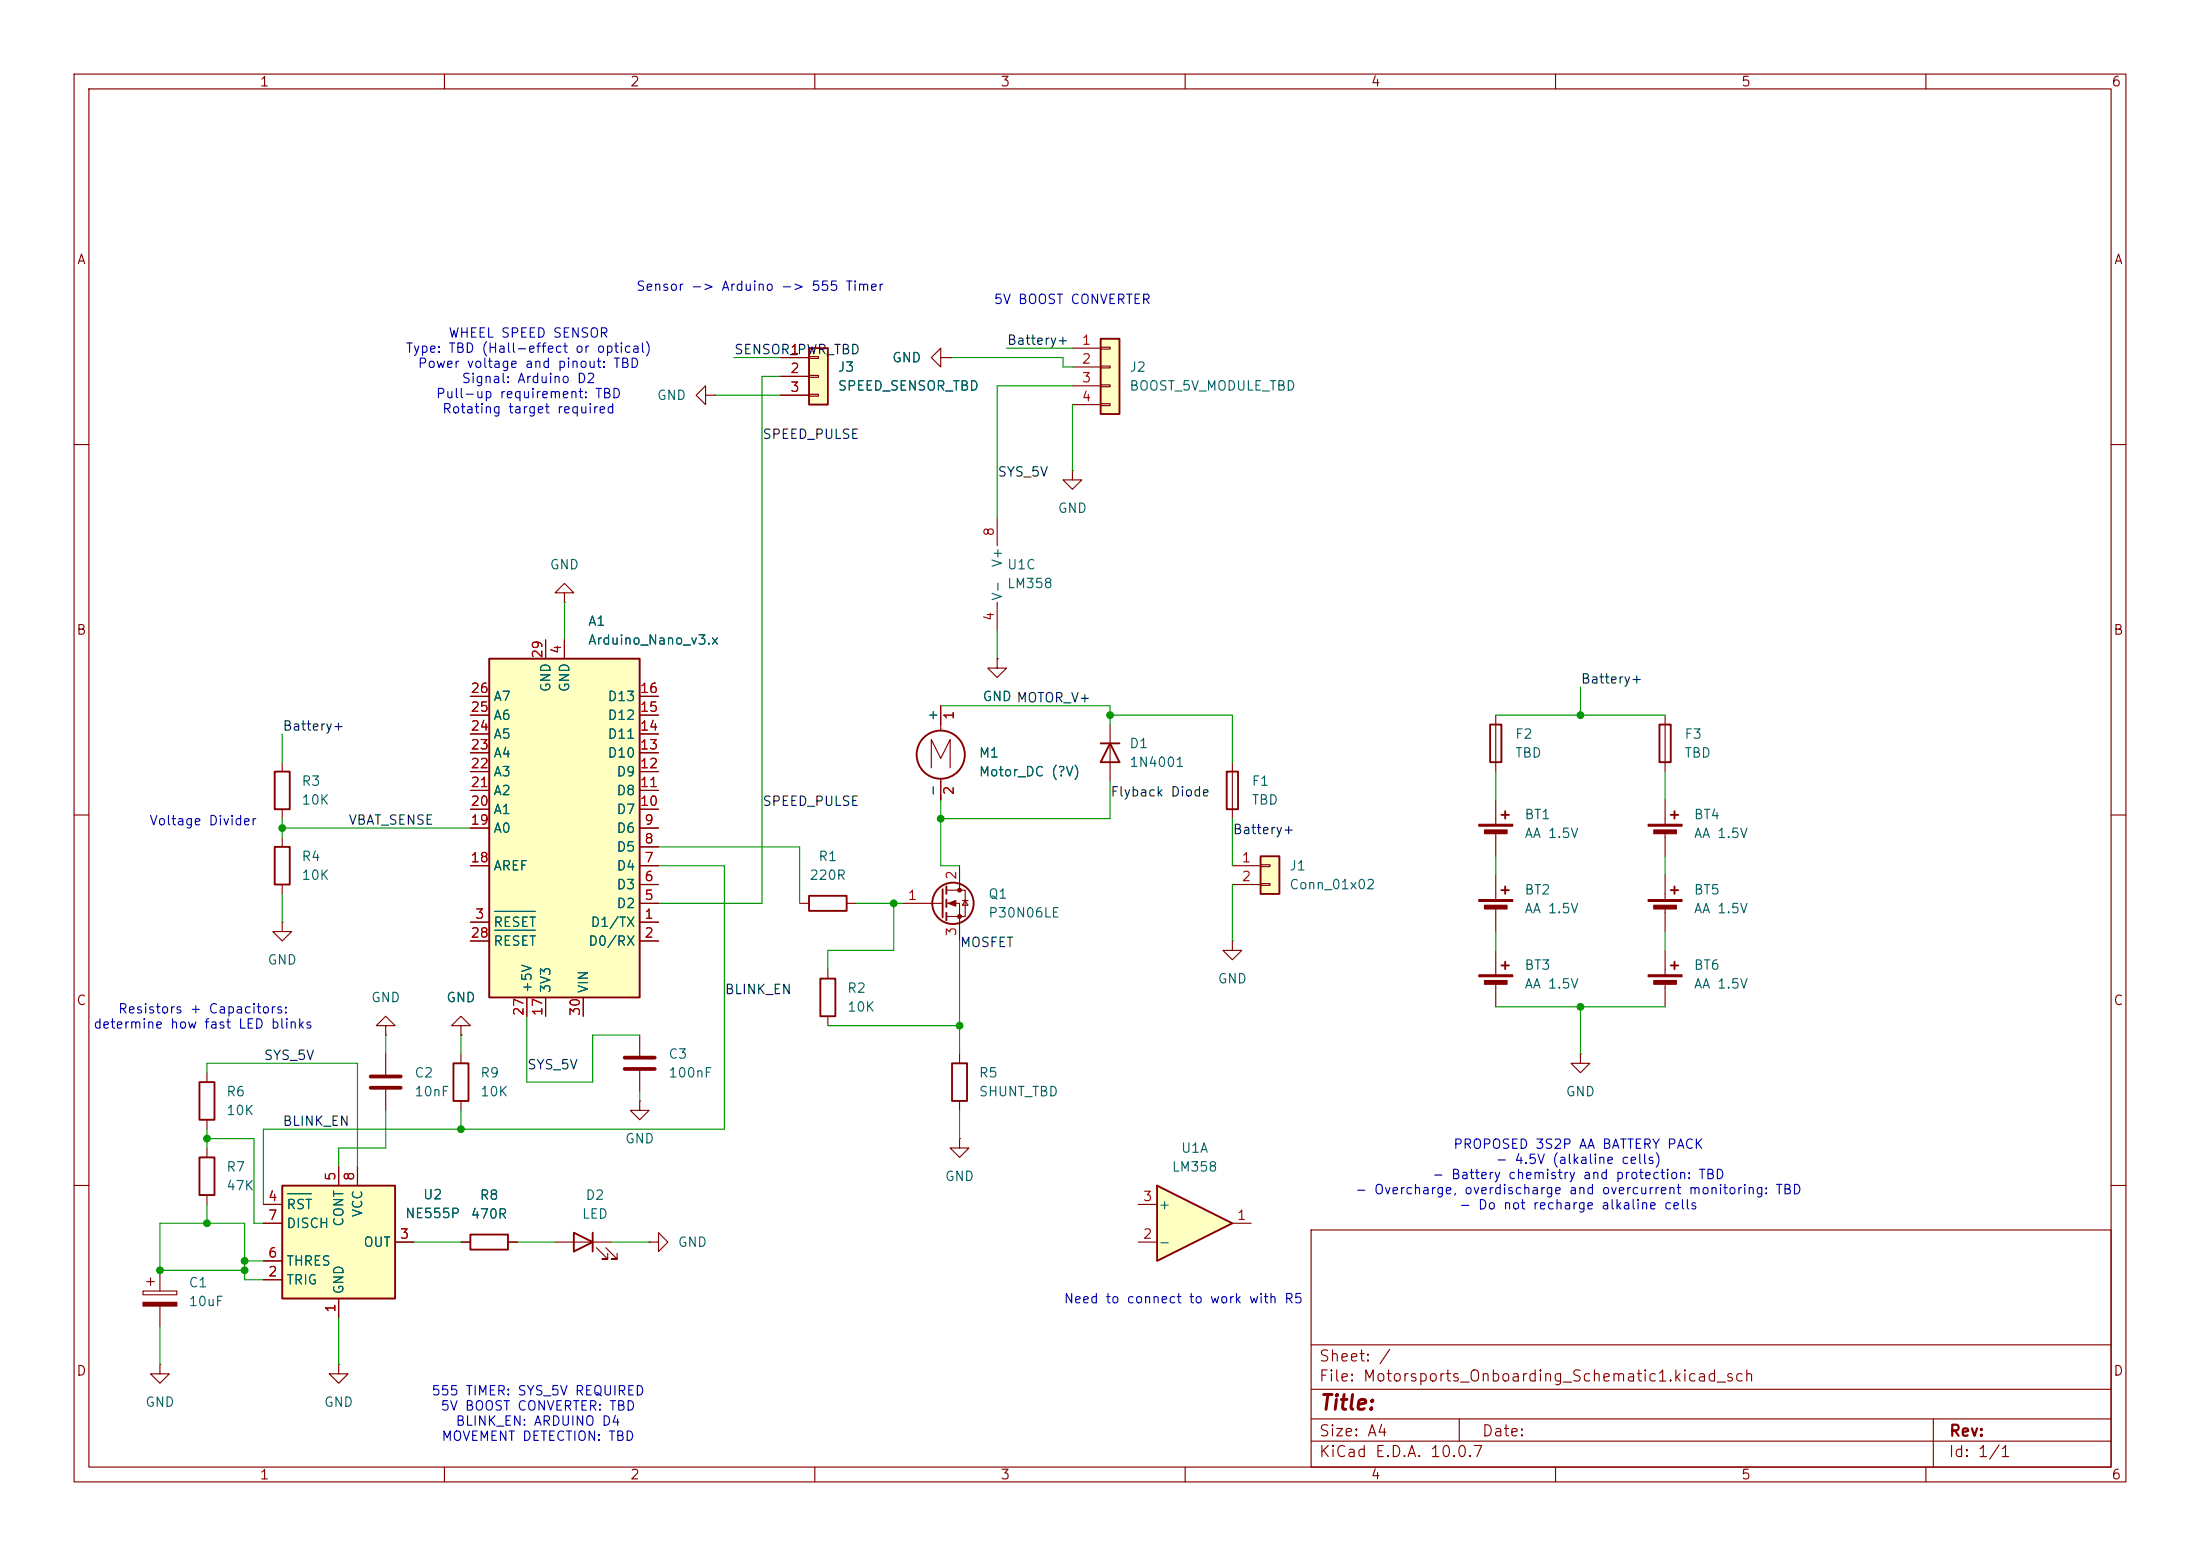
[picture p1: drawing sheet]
<svg xmlns="http://www.w3.org/2000/svg" width="297mm" height="210mm" viewBox="0 0 297 210" stroke-linecap="round" stroke-linejoin="round" font-family="sans-serif">
<g fill="none" stroke="#840000" stroke-width=".15">
<path d="M10 10h277v190h-277zM12 12h273v186h-273zM60 10v2M110 10v2M160 10v2M210 10v2M260 10v2M10 60h2M285 60h2M10 110h2M285 110h2M213.4 142.2v1.3h1.2l-1.2 1.3-1.3-1.3h1.3"/>
<path d="M213.4 142.2h.1M10 160h2M177 166h108v32h-108zM285 160h2M60 198v2M110 198v2M160 198v2M177 194.5h108M177 191.5h108M177 187.5h108M177 181.5h108M197 191.5v3"/>
<path d="M210 198v2M260 198v2M261 191.5v6.5"/>
</g>
<path d="M66 88.9h20.4v45.7h-20.4z" fill="#ffffc2"/>
<path d="M66 88.9h20.4v45.7h-20.4zM37.1 104.1h2v5.1h-2z" fill="none" stroke="#840000" stroke-width=".25"/>
<g fill="none" stroke="#840000" stroke-width=".15">
<path d="M63.5 99.1h2.5M63.5 96.5h2.5M63.5 94h2.5M73.7 86.4v2.5M76.2 80h1.3l-1.3-1.3-1.3 1.3h1.3v1.3M76.2 81.3h.1M76.2 86.4v2.5M86.4 99.1h2.5M86.4 96.5h2.5M86.4 94h2.5M38.1 102.9v1.2M38.1 109.2v1.3"/>
<path d="M63.5 116.8h2.5M63.5 111.8h2.5M63.5 109.2h2.5M63.5 106.7h2.5M63.5 104.1h2.5M63.5 101.6h2.5M86.4 119.4h2.5M86.4 116.8h2.5M86.4 114.3h2.5M86.4 111.8h2.5M86.4 109.2h2.5M86.4 106.7h2.5"/>
<path d="M86.4 104.1h2.5M86.4 101.6h2.5M63.5 124.5h2.5M63.5 127h2.5M71.1 134.6v2.6M73.7 134.6v2.6M78.7 134.6v2.6M86.4 124.5h2.5M86.4 127h2.5M86.4 121.9h2.5"/>
</g>
<path d="M66.8 123h5.5M66.8 125.6h5.5" fill="none" stroke="#006464" stroke-width=".15"/>
<path d="M156.2 160l10.2 5.1-10.2 5.1z" fill="#ffffc2"/>
<path d="M37.1 114.3h2v5.1h-2zM148.6 100.3h2.5M149.9 100.3l1.2 2.6h-2.5zM165.6 104.1h1.5v5.1h-1.5zM110.7 132.1h2.1v5.1h-2.1zM128.5 143.5h2.1v5.1h-2.1zM156.2 160l10.2 5.1-10.2 5.1z" fill="none" stroke="#840000" stroke-width=".25"/>
<g fill="none" stroke="#840000" stroke-width=".15">
<path d="M149.9 97.8v7.6M38.1 113v1.3M38.1 119.4v1.3M166.4 102.9v7.6M38.1 124.5v1.2h1.3l-1.3 1.3-1.3-1.3h1.3M38.1 124.5h.1M52.1 138.4h1.2l-1.2-1.2-1.3 1.2h1.3v1.3M52.1 139.7h.1M62.2 138.4h1.3l-1.3-1.2-1.2 1.2h1.2v1.3M62.2 139.7h.1M111.8 130.8v1.3M111.8 137.2v1.2"/>
<path d="M166.4 127v1.3h1.2l-1.2 1.2-1.3-1.2h1.3M166.4 127h.1M129.5 153.7v1.2h1.3l-1.3 1.3-1.2-1.3h1.2M129.5 153.7h.1M129.5 142.2v1.3M129.5 148.6v1.3M19.3 174.2h4.6v.6h-4.6zM19.8 173h1M20.3 172.5v1M21.6 171.5v2.7M21.6 176.3v2.8M153.7 167.6h2.5"/>
<path d="M153.7 162.6h2.5M166.4 165.1h2.5M21.6 184.2v1.2h1.3l-1.3 1.3-1.3-1.3h1.3M21.6 184.2h.1"/>
</g>
<path d="M19.3 175.8h4.6v.5h-4.6z" fill="#840000" stroke="#840000" stroke-width=".15"/>
<path d="M170.2 115.6h2.5v5.1h-2.5z" fill="#ffffc2"/>
<path d="M170.2 115.6h2.5v5.1h-2.5zM61.2 143.5h2v5.1h-2zM63.5 166.6h5.1v2.1h-5.1z" fill="none" stroke="#840000" stroke-width=".25"/>
<path d="M166.4 116.8h3.8M166.4 119.4h3.8M170.2 116.7h1.2v.3h-1.2zM170.2 119.3h1.2v.2h-1.2zM86.4 139.7v2.8M62.2 142.2v1.3M62.2 148.6v1.3M86.4 148.6v1.3h1.2l-1.2 1.2-1.3-1.2h1.3M86.4 148.6h.1M86.4 144.5v2.8M62.2 167.6h1.3M68.6 167.6h1.2" fill="none" stroke="#840000" stroke-width=".15"/>
<path d="M84.3 142.7h4.1M84.3 144.3h4.1" fill="none" stroke="#840000" stroke-width=".51"/>
<path d="M109.2 47h2.6v7.6h-2.6z" fill="#ffffc2"/>
<path d="M109.2 47h2.6v7.6h-2.6z" fill="none" stroke="#840000" stroke-width=".25"/>
<path d="M105.4 48.3h3.8M105.4 50.8h3.8M105.4 53.3h3.8M109.2 48.1h1.3v.3h-1.3zM109.2 50.7h1.3v.2h-1.3zM109.2 53.2h1.3v.3h-1.3zM127 48.3v-1.3l-1.3 1.3 1.3 1.2v-1.2h1.3M128.3 48.3h.1" fill="none" stroke="#840000" stroke-width=".15"/>
<path d="M148.6 45.7h2.5v10.2h-2.5z" fill="#ffffc2"/>
<g fill="none" stroke="#840000" stroke-width=".25">
<path d="M148.6 45.7h2.5v10.2h-2.5zM201.2 97.8h1.5v5.1h-1.5zM224 97.8h1.6v5.1h-1.6zM202.7 110h1M203.2 109.5v1M203.2 119.6v1.1M225.6 110h1M226.1 109.5v1M226.1 119.6v1.1M109.2 120.9h5.1v2h-5.1zM202.7 120.1h1M202.7 130.3h1"/>
<path d="M203.2 129.8v1M225.6 120.1h1M225.6 130.3h1M226.1 129.8v1"/>
<circle cx="127" cy="101.9" r="3.3"/>
</g>
<g fill="none" stroke="#840000" stroke-width=".15">
<path d="M144.8 47h3.8M144.8 49.5h3.8M144.8 52.1h3.8M144.8 54.6h3.8M148.6 46.9h1.3v.2h-1.3zM148.6 49.4h1.3v.3h-1.3zM148.6 51.9h1.3v.3h-1.3zM148.6 54.5h1.3v.2h-1.3zM134.6 69.9v3.8M144.8 63.5v1.3h1.2l-1.2 1.2-1.3-1.2h1.3M144.8 63.5h.1M127 95.3v3.3"/>
<path d="M134.6 88.9v1.3h1.3l-1.3 1.2-1.3-1.2h1.3M134.6 88.9h.1M134.6 81.3v3.8M201.9 96.5v7.6M224.8 96.5v7.6M125.7 103.6v-3.8l1.3 2.6 1.3-2.6v3.8M127 105.1v2.9M201.9 108v3.3M201.9 112.3v3.3M201.9 118.1v3.3M224.8 108v3.3M224.8 112.3v3.3"/>
<path d="M224.8 118.1v3.3M107.9 121.9h1.3M114.3 121.9h1.3M201.9 122.4v3.3M201.9 128.3v3.3M201.9 132.6v3.3M224.8 122.4v3.3M224.8 128.3v3.3M224.8 132.6v3.3"/>
</g>
<g fill="#840000" stroke="#840000" stroke-width=".15">
<path d="M222.5 111.3h4.6v.2h-4.6z"/>
<path d="M223.3 112h3v.5h-3z"/>
<path d="M199.6 111.3h4.6v.2h-4.6z"/>
<path d="M200.4 112h3.1v.5h-3.1z"/>
<path d="M222.5 121.4h4.6v.3h-4.6z"/>
<path d="M223.3 122.2h3v.5h-3z"/>
<path d="M222.5 131.6h4.6v.2h-4.6z"/>
<path d="M223.3 132.3h3v.5h-3z"/>
<path d="M199.6 131.6h4.6v.2h-4.6z"/>
<path d="M200.4 132.3h3.1v.5h-3.1z"/>
<path d="M199.6 121.4h4.6v.3h-4.6z"/>
<path d="M200.4 122.2h3.1v.5h-3.1z"/>
</g>
<path d="M38.1 160h15.2v15.3h-15.2z" fill="#ffffc2"/>
<g fill="none" stroke="#840000" stroke-width=".25">
<path d="M127.8 119.6v1.1M127.3 120v3.8M127.8 121.4v1M127.8 123.2v1M26.9 156.2h2.1v5.1h-2.1zM26.9 146.1h2.1v5h-2.1zM38.1 160h15.2v15.3h-15.2zM77.5 166.4l2.5 1.2-2.5 1.3zM80 166.4v2.5"/>
<circle cx="128.7" cy="121.9" r="2.79"/>
</g>
<g fill="none" stroke="#840000" stroke-width=".15">
<path d="M95.2 53.3v-1.2l-1.2 1.2 1.2 1.3v-1.3h1.3M96.5 53.3h.1M105.4 48.3h3.8M105.4 50.8h3.8M105.4 53.3h3.8M128.3 48.3h.1M63.5 99.1h2.5M63.5 96.5h2.5M63.5 94h2.5M73.7 86.4v2.5M76.2 86.4v2.5M86.4 99.1h2.5"/>
<path d="M86.4 96.5h2.5M86.4 94h2.5M127 95.3v2.5M134.6 88.9h.1M63.5 116.8h2.5M63.5 111.8h2.5M63.5 109.2h2.5M63.5 106.7h2.5M63.5 104.1h2.5M63.5 101.6h2.5M86.4 119.4h2.5M86.4 116.8h2.5"/>
<path d="M86.4 114.3h2.5M86.4 111.8h2.5M86.4 109.2h2.5M86.4 106.7h2.5M86.4 104.1h2.5M86.4 101.6h2.5M127 105.4v2.6M129.5 116.8v3.3M62.2 139.7h.1M63.5 124.5h2.5M63.5 127h2.5M71.1 134.6v2.6"/>
<path d="M73.7 134.6v2.6M78.7 134.6v2.6M86.4 121.9h2.5M86.4 124.5h2.5M86.4 127h2.5M121.9 121.9h5.4M127.8 120.1h2.5v3.6h-2.5M127.8 121.9h1.7v5.1M129.9 121.5h.8M130.3 121.5l.4 .7h-.8zM27.9 144.8v1.3M27.9 151.1v1.3"/>
<path d="M27.9 154.9v1.3M45.7 157.5v2.5M48.3 157.5v2.5M52.1 142.2v2.8M52.1 147.1v2.8M27.9 161.3v1.3M35.6 172.7h2.5M35.6 162.6h2.5M35.6 170.2h2.5M35.6 165.1h2.5M45.7 175.3v2.5M53.3 167.6h2.6"/>
<path d="M62.2 167.6h1.3M68.6 167.6h1.2M74.9 167.6h7.6M80.5 168.4l1.5 1.5h-.7h.7v-.7M81.8 168.4l1.5 1.5h-.8h.8v-.7M87.6 167.6h1.3v-1.2l1.3 1.2-1.3 1.3v-1.3M87.6 167.6h.1M45.7 184.2v1.2h1.3l-1.3 1.3-1.3-1.3h1.3M45.7 184.2h.1"/>
</g>
<path d="M66.8 123h5.5M66.8 125.6h5.5M38.8 161.1h3.2" fill="none" stroke="#006464" stroke-width=".15"/>
<g fill="#840000" stroke="#840000" stroke-width=".15">
<path d="M128 121.9l1-.4v.8z"/>
<circle cx="129.5" cy="120.1" r=".25"/>
<circle cx="129.5" cy="123.7" r=".25"/>
</g>
<path d="M50 145.3h4.1M50 146.8h4.1" fill="none" stroke="#840000" stroke-width=".51"/>
<g fill="none" stroke="#009600" stroke-width=".15">
<path d="M96.5 53.3h8.9M99.1 48.3h6.3M105.4 50.8h-2.5v71.1h-14M128.3 48.3h15.2v1.2h1.3M135.9 47h8.9M144.8 54.6v8.9M144.8 52.1h-10.2v17.8M38.1 99.1v3.8M76.2 81.3v5.1M127 95.3h22.9v2.5M134.6 85.1v3.8M149.9 96.5h16.5v6.4"/>
<path d="M201.9 96.5h22.9M213.4 92.7v3.8M38.1 110.5v2.5M38.1 111.8h25.4M88.9 116.8h8.9v35.6h-62.2v10.2M88.9 114.3h19v7.6M127 108v8.8h2.5M149.9 105.4v5.1h-22.9M166.4 110.5v6.3M166.4 119.4v7.6M201.9 104.1v3.9M201.9 115.6v2.5"/>
<path d="M224.8 104.1v3.9M224.8 115.6v2.5M38.1 120.7v3.8M52.1 139.7v2.5M62.2 139.7v2.5M71.1 137.2v8.9h8.9v-6.4h6.4M111.8 138.4h17.7M115.6 121.9h6.3M120.6 121.9v6.4h-8.8v2.5M129.5 127v15.2M201.9 135.9h22.9M201.9 125.7v2.6"/>
<path d="M213.4 135.9v6.3M224.8 125.7v2.6M27.9 153.7h6.4v11.4h1.3M27.9 144.8v-1.3h20.4v14M27.9 152.4v2.5M52.1 149.9v5h-6.4v2.6M62.2 149.9v2.5M86.4 147.3v1.3M129.5 149.9v3.8M21.6 179.1v5.1M27.9 162.6v2.5M33 171.5h-11.4v-6.4h11.4v7.6h2.6"/>
<path d="M33 170.2h2.6M45.7 177.8v6.4M55.9 167.6h6.3M69.8 167.6h5.1M82.5 167.6h5.1"/>
</g>
<g fill="#009600" stroke="#009600" stroke-width=".14">
<circle cx="129.5" cy="138.4" r=".46"/>
<circle cx="127" cy="110.5" r=".46"/>
<circle cx="149.9" cy="96.5" r=".46"/>
<circle cx="213.4" cy="135.9" r=".46"/>
<circle cx="213.4" cy="96.5" r=".46"/>
<circle cx="33" cy="171.5" r=".46"/>
<circle cx="21.6" cy="171.5" r=".46"/>
<circle cx="33" cy="170.2" r=".46"/>
<circle cx="27.9" cy="165.1" r=".46"/>
<circle cx="62.2" cy="152.4" r=".46"/>
<circle cx="120.6" cy="121.9" r=".46"/>
<circle cx="27.9" cy="153.7" r=".46"/>
<circle cx="38.1" cy="111.8" r=".46"/>
</g>
<text font-size="2" fill="#840000" x="178" y="190.8">Title:</text>
<g font-size="1.5" fill="#840000">
<text x="178" y="184.1">Sheet: /</text>
<text x="178" y="186.8">File: Motorsports_Onboarding_Schematic1.kicad_sch</text>
<text x="178" y="197">KiCad E.D.A. 10.0.7</text>
<text x="178" y="194.2">Size: A4</text>
<text x="200" y="194.2">Date:</text>
<text x="263" y="197">Id: 1/1</text>
<text x="263" y="194.2">Rev:</text>
</g>
<g font-size="1.3" fill="#840000">
<text x="35" y="12">1</text>
<text x="85" y="12">2</text>
<text x="135" y="12">3</text>
<text x="185" y="12">4</text>
<text x="235" y="12">5</text>
<text x="285" y="12">6</text>
<text x="10.3" y="36">A</text>
<text x="285.3" y="36">A</text>
<text x="10.2" y="86">B</text>
<text x="285.2" y="86">B</text>
<text x="10.2" y="136">C</text>
<text x="285.2" y="136">C</text>
<text x="10.2" y="186">D</text>
<text x="285.2" y="186">D</text>
<text x="35" y="200">1</text>
<text x="85" y="200">2</text>
<text x="135" y="200">3</text>
<text x="185" y="200">4</text>
<text x="235" y="200">5</text>
<text x="285" y="200">6</text>
</g>
<g font-size="1.3" fill="#0000c2">
<text x="85.8" y="39.6">Sensor -&gt; Arduino -&gt; 555 Timer</text>
<text x="134.1" y="41.4">5V BOOST CONVERTER</text>
<text x="54.7" y="47.9">Type: TBD (Hall-effect or optical)</text>
<text x="60.5" y="45.9">WHEEL SPEED SENSOR</text>
<text x="56.3" y="50">Power voltage and pinout: TBD</text>
<text x="62.2" y="52">Signal: Arduino D2</text>
<text x="58.8" y="54.1">Pull-up requirement: TBD</text>
<text x="59.6" y="56.1">Rotating target required</text>
<text x="20.1" y="111.7">Voltage Divider</text>
<text x="15.8" y="137.1">Resistors + Capacitors:</text>
<text x="12.5" y="139.1">determine how fast LED blinks</text>
<text x="196.1" y="155.4">PROPOSED 3S2P AA BATTERY PACK</text>
<text x="182.9" y="161.5">- Overcharge, overdischarge and overcurrent monitoring: TBD</text>
<text x="193.3" y="159.5">- Battery chemistry and protection: TBD</text>
<text x="201.8" y="157.4">- 4.5V (alkaline cells)</text>
<text x="196.9" y="163.6">- Do not recharge alkaline cells</text>
<text x="143.5" y="176.2">Need to connect to work with R5</text>
<text x="58.2" y="188.7">555 TIMER: SYS_5V REQUIRED</text>
<text x="59.4" y="190.7">5V BOOST CONVERTER: TBD</text>
<text x="59.5" y="194.8">MOVEMENT DETECTION: TBD</text>
<text x="61.4" y="192.7">BLINK_EN: ARDUINO D4</text>
</g>
<g font-size="1.3" fill="#0f0f0f">
<text x="135.9" y="46.9">Battery+</text>
<text x="99" y="48.1">SENSOR_PWR_TBD</text>
<text x="102.8" y="59.6">SPEED_PULSE</text>
<text x="134.6" y="64.6">SYS_5V</text>
<text x="213.3" y="92.6">Battery+</text>
<text x="38.1" y="98.9">Battery+</text>
<text x="149.8" y="107.8">Flyback Diode</text>
<text x="47" y="111.6">VBAT_SENSE</text>
<text x="102.8" y="109.1">SPEED_PULSE</text>
<text x="166.3" y="112.9">Battery+</text>
<text x="129.5" y="128.1">MOSFET</text>
<text x="97.8" y="134.5">BLINK_EN</text>
<text x="35.5" y="143.4">SYS_5V</text>
<text x="71.1" y="144.7">SYS_5V</text>
<text x="38.1" y="152.3">BLINK_EN</text>
</g>
<g font-size="1.3" fill="#a90000">
<text x="146" y="46.9">1</text>
<text x="106.6" y="48.1">1</text>
<text x="106.6" y="50.7">2</text>
<text x="106.6" y="53.2">3</text>
<text x="146" y="49.4">2</text>
<text x="146" y="51.9">3</text>
<text x="146" y="54.5">4</text>
<text x="134.5" y="72.5" transform="rotate(-90 134.5 72.5)">8</text>
<text x="134.5" y="83.9" transform="rotate(-90 134.5 83.9)">4</text>
<text x="73.5" y="89" transform="rotate(-90 73.5 89)">29</text>
<text x="76.1" y="88.4" transform="rotate(-90 76.1 88.4)">4</text>
<text x="63.4" y="93.8">26</text>
<text x="86.3" y="93.8">16</text>
<text x="63.4" y="101.5">23</text>
<text x="63.4" y="98.9">24</text>
<text x="63.4" y="96.4">25</text>
<text x="86.3" y="101.5">13</text>
<text x="86.3" y="98.9">14</text>
<text x="86.3" y="96.4">15</text>
<text x="129.1" y="97.3" transform="rotate(-90 129.1 97.3)">1</text>
<text x="63.4" y="106.5">21</text>
<text x="63.4" y="104">22</text>
<text x="86.3" y="106.5">11</text>
<text x="86.3" y="104">12</text>
<text x="129.1" y="107.4" transform="rotate(-90 129.1 107.4)">2</text>
<text x="63.4" y="111.6">19</text>
<text x="63.4" y="109.1">20</text>
<text x="86.3" y="109.1">10</text>
<text x="86.9" y="111.6">9</text>
<text x="63.4" y="116.7">18</text>
<text x="86.9" y="119.2">6</text>
<text x="86.9" y="116.7">7</text>
<text x="86.9" y="114.2">8</text>
<text x="129.4" y="118.8" transform="rotate(-90 129.4 118.8)">2</text>
<text x="167.5" y="116.7">1</text>
<text x="167.5" y="119.2">2</text>
<text x="64" y="124.3">3</text>
<text x="86.9" y="124.3">1</text>
<text x="86.9" y="121.8">5</text>
<text x="122.5" y="121.8">1</text>
<text x="63.4" y="126.9">28</text>
<text x="86.9" y="126.9">2</text>
<text x="129.4" y="126.5" transform="rotate(-90 129.4 126.5)">3</text>
<text x="71" y="137.2" transform="rotate(-90 71 137.2)">27</text>
<text x="73.5" y="137.2" transform="rotate(-90 73.5 137.2)">17</text>
<text x="78.6" y="137.2" transform="rotate(-90 78.6 137.2)">30</text>
<text x="45.6" y="159.5" transform="rotate(-90 45.6 159.5)">5</text>
<text x="48.1" y="159.5" transform="rotate(-90 48.1 159.5)">8</text>
<text x="36.1" y="162.4">4</text>
<text x="36.1" y="165">7</text>
<text x="53.9" y="167.5">3</text>
<text x="154.2" y="167.5">2</text>
<text x="154.2" y="162.4">3</text>
<text x="166.9" y="165">1</text>
<text x="36.1" y="172.6">2</text>
<text x="36.1" y="170">6</text>
<text x="45.6" y="177.3" transform="rotate(-90 45.6 177.3)">1</text>
</g>
<g font-size="1.3" fill="#006464">
<text x="113" y="50.5">J3</text>
<text x="113" y="53">SPEED_SENSOR_TBD</text>
<text x="120.4" y="49.2">GND</text>
<text x="152.4" y="50.5">J2</text>
<text x="152.4" y="53">BOOST_5V_MODULE_TBD</text>
<text x="88.6" y="54.3">GND</text>
<text x="142.7" y="69.5">GND</text>
<text x="74.1" y="77.2">GND</text>
<text x="135.6" y="76.7" transform="rotate(-90 135.6 76.7)">V+</text>
<text x="135.9" y="77.2">U1C</text>
<text x="135.6" y="81.2" transform="rotate(-90 135.6 81.2)">V-</text>
<text x="135.9" y="79.7">LM358</text>
<text x="79.3" y="84.8">A1</text>
<text x="79.3" y="87.3">Arduino_Nano_v3.x</text>
<text x="66.5" y="94.9">A7</text>
<text x="74.6" y="93.5" transform="rotate(-90 74.6 93.5)">GND</text>
<text x="77.2" y="93.5" transform="rotate(-90 77.2 93.5)">GND</text>
<text x="81.9" y="94.9">D13</text>
<text x="132.6" y="94.9">GND MOTOR_V+</text>
<text x="132.6" y="94.9">GND</text>
<text x="66.5" y="100">A5</text>
<text x="66.5" y="97.5">A6</text>
<text x="81.9" y="100">D11</text>
<text x="81.9" y="97.5">D12</text>
<text x="126.9" y="97.4" transform="rotate(-90 126.9 97.4)">+</text>
<text x="152.4" y="101.3">D1</text>
<text x="204.5" y="100">F2</text>
<text x="227.3" y="100">F3</text>
<text x="40.6" y="106.4">R3</text>
<text x="66.5" y="107.6">A2</text>
<text x="66.5" y="105.1">A3</text>
<text x="66.5" y="102.6">A4</text>
<text x="81.9" y="102.6">D10</text>
<text x="83.1" y="107.6">D8</text>
<text x="83.1" y="105.1">D9</text>
<text x="126.9" y="107.6" transform="rotate(-90 126.9 107.6)">-</text>
<text x="132.1" y="102.6">M1</text>
<text x="132.1" y="105.1">Motor_DC (?V)</text>
<text x="152.4" y="103.8">1N4001</text>
<text x="168.9" y="106.4">F1</text>
<text x="204.5" y="102.6">TBD</text>
<text x="227.3" y="102.6">TBD</text>
<text x="40.6" y="108.9">10K</text>
<text x="66.5" y="112.7">A0</text>
<text x="66.5" y="110.2">A1</text>
<text x="83.1" y="112.7">D6</text>
<text x="83.1" y="110.2">D7</text>
<text x="168.9" y="108.9">TBD</text>
<text x="205.7" y="110.9">BT1</text>
<text x="205.7" y="113.4">AA 1.5V</text>
<text x="228.6" y="110.9">BT4</text>
<text x="228.6" y="113.4">AA 1.5V</text>
<text x="40.6" y="116.5">R4</text>
<text x="40.6" y="119.1">10K</text>
<text x="66.5" y="117.8">AREF</text>
<text x="83.1" y="117.8">D4</text>
<text x="83.1" y="115.3">D5</text>
<text x="109.2" y="119.1">220R</text>
<text x="110.4" y="116.5">R1</text>
<text x="174" y="117.8">J1</text>
<text x="66.5" y="125.4">RESET</text>
<text x="79.6" y="125.4">D1/TX</text>
<text x="83.1" y="122.9">D2</text>
<text x="83.1" y="120.3">D3</text>
<text x="133.3" y="121.6">Q1</text>
<text x="133.3" y="124.2">P30N06LE</text>
<text x="174" y="120.3">Conn_01x02</text>
<text x="205.7" y="121">BT2</text>
<text x="205.7" y="123.6">AA 1.5V</text>
<text x="228.6" y="121">BT5</text>
<text x="228.6" y="123.6">AA 1.5V</text>
<text x="36" y="130.5">GND</text>
<text x="66.5" y="128">RESET</text>
<text x="79.3" y="128">D0/RX</text>
<text x="205.7" y="131.2">BT3</text>
<text x="228.6" y="131.2">BT6</text>
<text x="50" y="135.6">GND</text>
<text x="60.2" y="135.6">GND</text>
<text x="72.1" y="134.1" transform="rotate(-90 72.1 134.1)">+5V</text>
<text x="74.6" y="134.1" transform="rotate(-90 74.6 134.1)">3V3</text>
<text x="79.7" y="134.1" transform="rotate(-90 79.7 134.1)">VIN</text>
<text x="114.3" y="134.3">R2</text>
<text x="114.3" y="136.9">10K</text>
<text x="164.3" y="133">GND</text>
<text x="205.7" y="133.7">AA 1.5V</text>
<text x="228.6" y="133.7">AA 1.5V</text>
<text x="90.2" y="143.2">C3</text>
<text x="30.5" y="148.3">R6</text>
<text x="55.9" y="145.7">C2</text>
<text x="55.9" y="148.3">10nF</text>
<text x="64.8" y="145.7">R9</text>
<text x="64.8" y="148.3">10K</text>
<text x="90.2" y="145.7">100nF</text>
<text x="132.1" y="145.7">R5</text>
<text x="132.1" y="148.3">SHUNT_TBD</text>
<text x="211.3" y="148.3">GND</text>
<text x="30.5" y="150.8">10K</text>
<text x="84.3" y="154.6">GND</text>
<text x="159.3" y="155.9">U1A</text>
<text x="30.5" y="158.4">R7</text>
<text x="30.5" y="161">47K</text>
<text x="127.5" y="159.7">GND</text>
<text x="158.1" y="158.4">LM358</text>
<text x="38.6" y="163.5">RST</text>
<text x="38.6" y="166.1">DISCH</text>
<text x="46.7" y="165.7" transform="rotate(-90 46.7 165.7)">CONT</text>
<text x="49.2" y="164.4" transform="rotate(-90 49.2 164.4)">VCC</text>
<text x="54.6" y="164.7">NE555P</text>
<text x="57" y="162.2">U2</text>
<text x="63.5" y="164.8">470R</text>
<text x="64.7" y="162.3">R8</text>
<text x="78.5" y="164.8">LED</text>
<text x="79" y="162.3">D2</text>
<text x="156.3" y="163.5">+</text>
<text x="38.6" y="173.7">TRIG</text>
<text x="38.6" y="171.1">THRES</text>
<text x="49" y="168.6">OUT</text>
<text x="91.4" y="168.6">GND</text>
<text x="156.3" y="168.6">-</text>
<text x="25.4" y="174.1">C1</text>
<text x="25.4" y="176.6">10uF</text>
<text x="46.7" y="174.8" transform="rotate(-90 46.7 174.8)">GND</text>
<text x="19.5" y="190.2">GND</text>
<text x="43.7" y="190.2">GND</text>
</g>
</svg>
